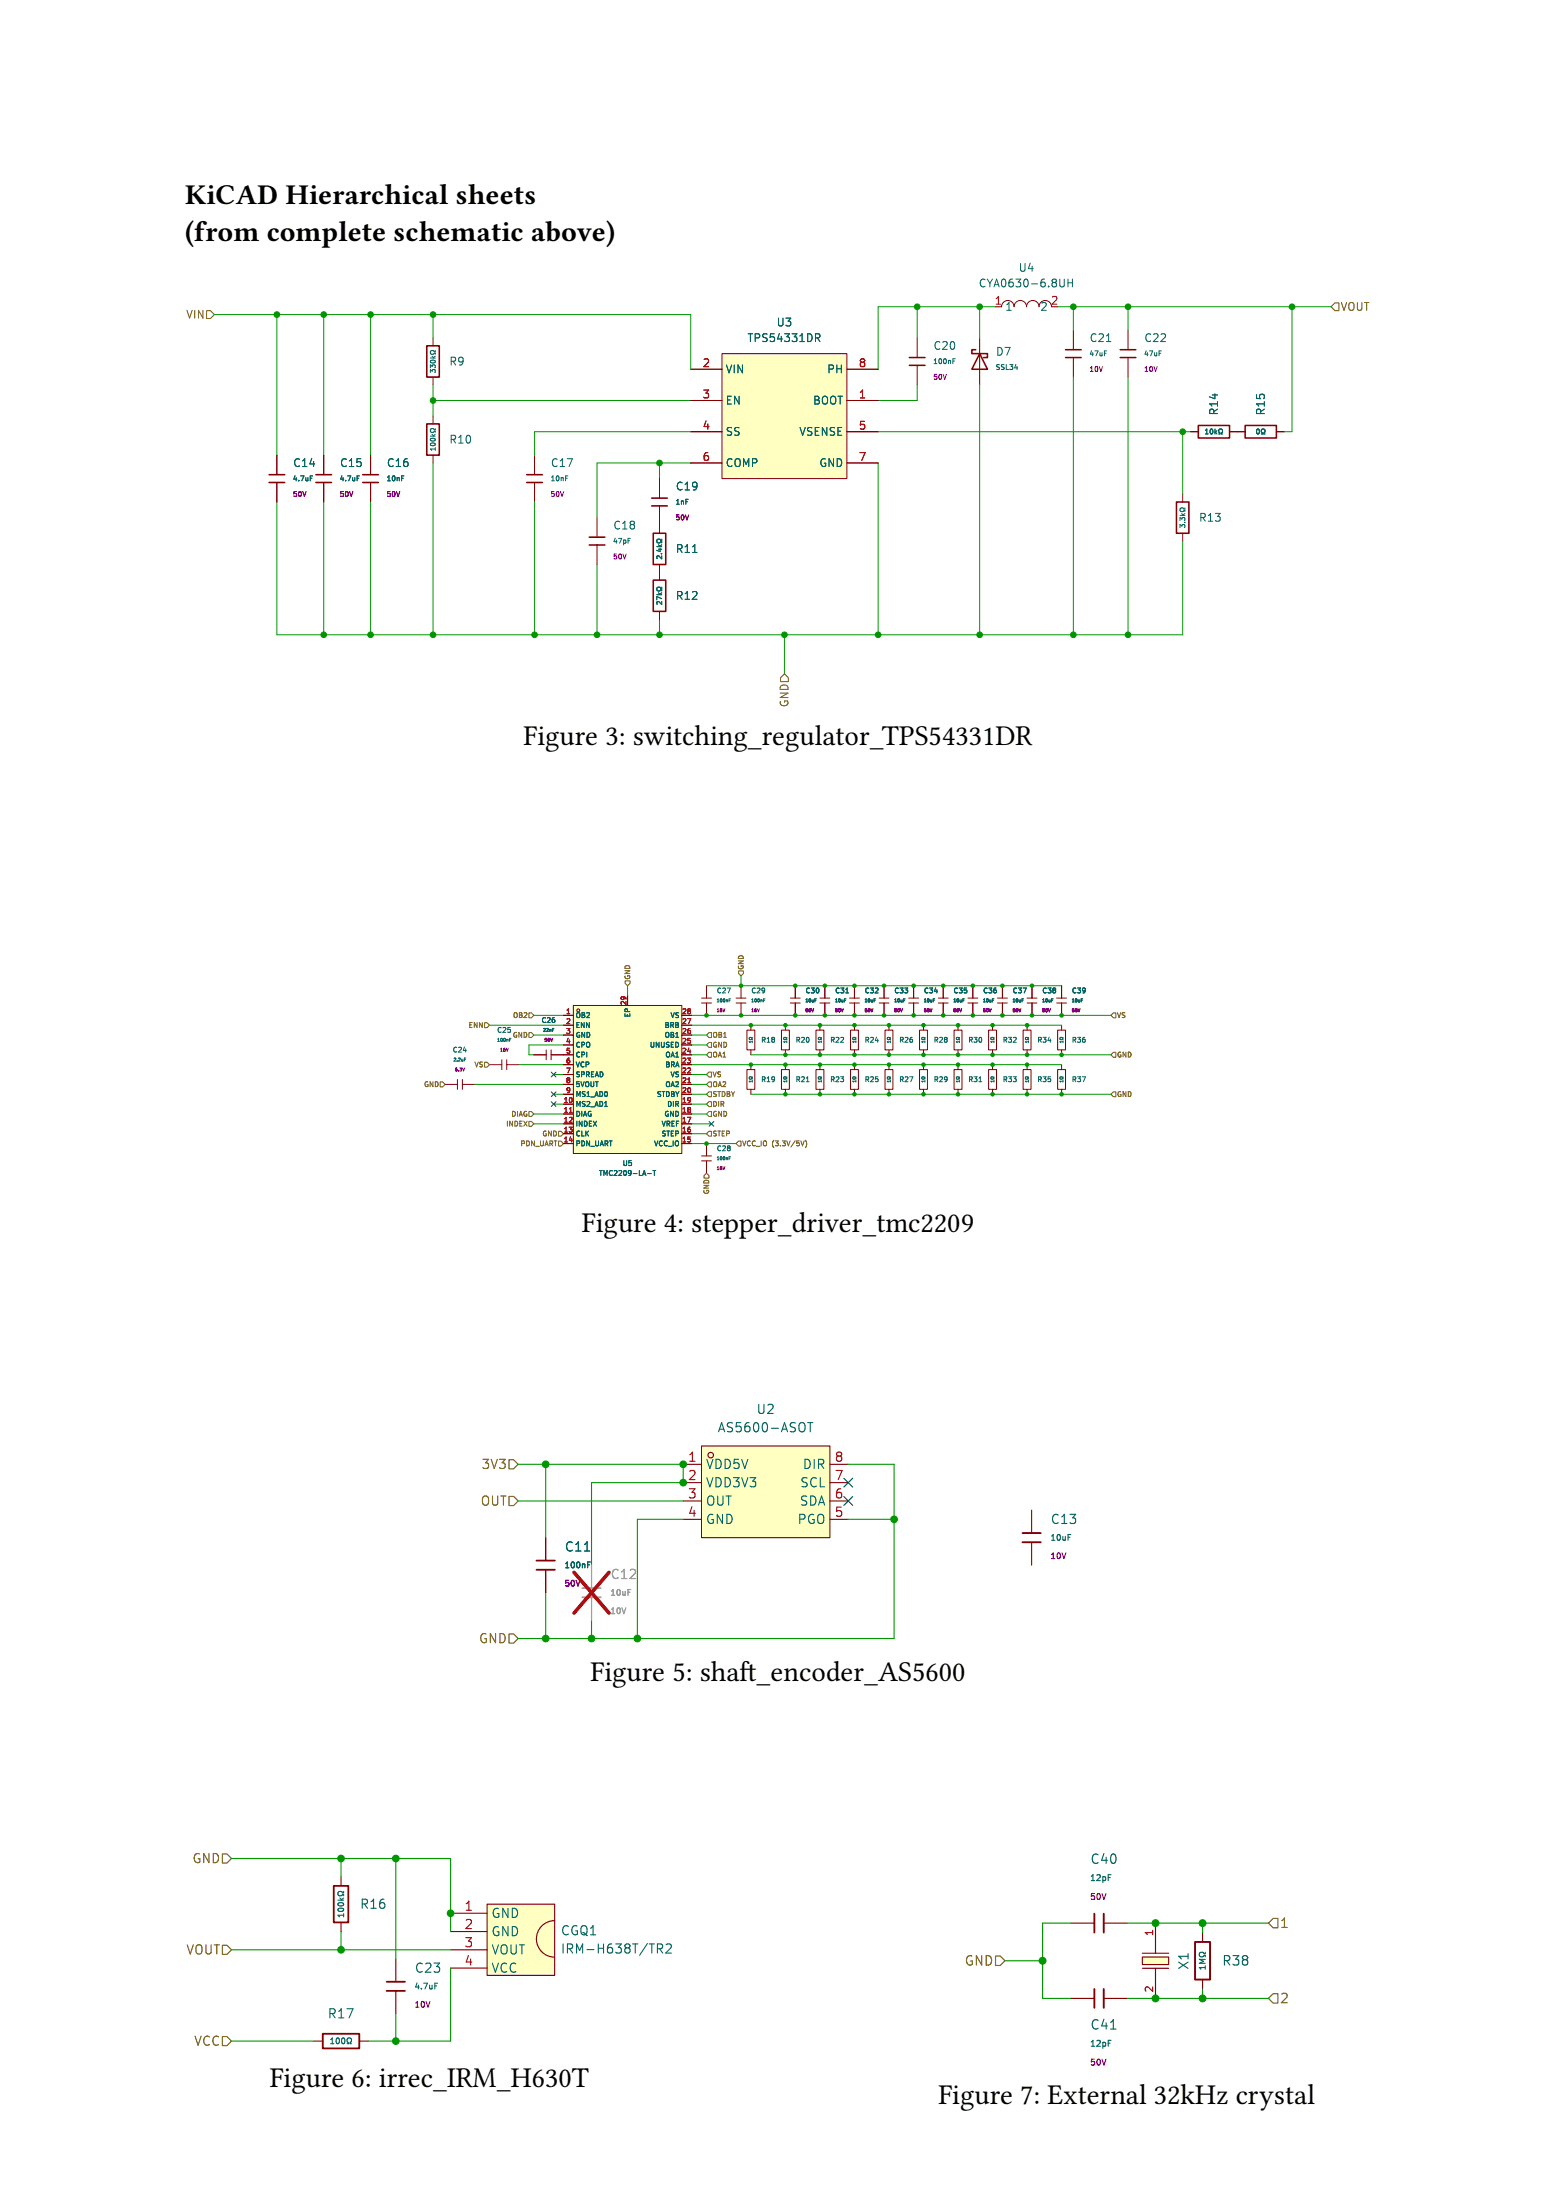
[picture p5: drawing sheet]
<svg xmlns="http://www.w3.org/2000/svg" width="210mm" height="297mm" viewBox="0 0 210 297" stroke-linecap="round" stroke-linejoin="round" font-family="sans-serif">
<path d="M168 57.4h4.3v1.7h-4.3zM36.3 64.1h2.1M36.3 65.1h2.1M42.6 64.1h2.1M42.6 65.1h2.1M49 64.1h2.1M49 65.1h2.1" fill="none" stroke="#840000" stroke-width=".21"/>
<path d="M141.9 41.4a.84 .84 0 0 0-.8-.9 .84 .84 0 0 0-.9 .9 .84 .84 0 0 0-.8-.9 .84 .84 0 0 0-.9 .9 .84 .84 0 0 0-.8-.9 .84 .84 0 0 0-.8 .9 .85 .85 0 0 0-.9-.9 .85 .85 0 0 0-.8 .9M167 58.3h1M172.3 58.3h1M37.4 61.4v2.7M37.4 65.1v2.6M43.7 61.4v2.7M43.7 65.1v2.6M50 61.4v2.7M50 65.1v2.6" fill="none" stroke="#840000" stroke-width=".13"/>
<path d="M97.4 47.7h16.9v16.9h-16.9z" fill="#ffffc2"/>
<g fill="none" stroke="#840000" stroke-width=".13">
<path d="M58.4 45.6v1.1M58.4 50.9v1M58.4 56.1v1.1M93.2 49.8h4.2M93.2 54h4.2M93.2 58.3h4.2M97.4 47.7h16.9v16.9h-16.9zM114.3 49.8h4.2M114.3 54h4.2M114.3 58.3h4.2M123.8 45.6v2.6M123.8 49.3v2.6"/>
<path d="M132.2 45.6v6.3M144.9 44.6v2.6M144.9 48.2v2.7M152.2 44.6v2.6M152.2 48.2v2.7M160.7 58.3h1M165.9 58.3h2.1M172.3 58.3h1M37.4 61.4v2.7M37.4 65.1v2.6M43.7 61.4v2.7M43.7 65.1v2.6"/>
<path d="M50 61.4v2.7M50 65.1v2.6M58.4 61.4v1.1M72.1 61.4v2.7M72.1 65.1v2.6M80.6 69.8v2.7M80.6 73.5v2.7M89 64.6v2.6M89 68.3v3.7M89 76.2v2.1M93.2 62.5h4.2M114.3 62.5h4.2"/>
<path d="M159.6 66.7v1M159.6 72v1M89 82.5v1.1M94.7 134.7h1.3M94.7 135.3h1.3M95.3 133v1.7M95.3 135.3v1.7M99.3 134.7h1.4M99.3 135.3h1.4M100 133v1.7M100 135.3v1.7M122.6 134.7h1.4"/>
<path d="M122.6 135.3h1.4M123.3 133v1.7M123.3 135.3v1.7M128.8 139h1v2.7h-1zM138.6 134.7h1.3M138.6 135.3h1.3M139.3 133v1.7M139.3 135.3v1.7M142.6 134.7h1.3M142.6 135.3h1.3M143.3 133v1.7M143.3 135.3v1.7"/>
<path d="M100.8 144.3h1.1v2.7h-1.1zM101.3 143.7v.6M101.3 147v.7M105.5 144.3h1v2.7h-1zM106 143.7v.6M106 147v.7M124.1 144.3h1.1v2.7h-1.1zM124.6 143.7v.6M124.6 147v.7M129.3 141.7v.6M133.4 144.3h1.1v2.7h-1.1zM134 147v.7"/>
</g>
<g fill="none" stroke="#840000" stroke-width=".21">
<path d="M57.6 57.2h1.7v4.2h-1.7zM57.6 46.7h1.7v4.2h-1.7zM122.7 48.2h2.1M122.7 49.3h2.1M131.7 47.2h-.5v.5h2.1v.5h-.6M132.2 47.7l1.1 2.1h-2.1zM143.8 47.2h2.1M143.8 48.2h2.1M151.2 47.2h2.1M151.2 48.2h2.1M161.7 57.4h4.2v1.7h-4.2zM71.1 64.1h2.1"/>
<path d="M71.1 65.1h2.1M79.5 72.5h2.1M79.5 73.5h2.1M88 67.2h2.1M88 68.3h2.1M88.2 78.3h1.6v4.2h-1.6zM88.2 72h1.6v4.2h-1.6zM158.8 67.7h1.7v4.3h-1.7z"/>
</g>
<path d="M27.9 41.9h.5l.5 .5-.5 .6h-.5zM180.2 40.9h.5v1h-.5l-.6-.5zM105.3 91.5l.6-.6 .5 .6v.5h-1.1z" fill="none" stroke="#725600" stroke-width=".13"/>
<g fill="none" stroke="#009600" stroke-width=".13">
<path d="M28.9 42.4h64.3v7.4M37.4 42.4v19M43.7 42.4v19M50 42.4v19M58.4 54h34.8M58.4 42.4v3.2M58.4 51.9v4.2M93.2 58.3h-21.1v3.1M118.5 58.3h42.2M123.8 41.4v4.2M123.8 51.9v2.1h-5.3M132.2 41.4v4.2"/>
<path d="M132.2 51.9v33.8M134.3 41.4h-15.8v8.4M142.8 41.4h36.8M144.9 41.4v3.2M144.9 50.9v34.8M152.2 41.4v3.2M152.2 50.9v34.8M159.6 58.3v8.4M174.4 41.4v16.9h-1.1M37.4 67.7v18h122.2v-12.7M43.7 67.7v18M50 67.7v18"/>
<path d="M58.4 62.5v23.2M72.1 67.7v18M80.6 76.2v9.5M89 62.5v2.1M93.2 62.5h-12.6v7.3M118.5 62.5v23.2M89 83.6v2.1M105.9 85.7v5.2"/>
</g>
<g fill="#009600" stroke="#009600" stroke-width=".13">
<circle cx="37.4" cy="42.4" r=".38"/>
<circle cx="50" cy="42.4" r=".38"/>
<circle cx="43.7" cy="42.4" r=".38"/>
<circle cx="58.4" cy="42.4" r=".38"/>
<circle cx="58.4" cy="54" r=".38"/>
<circle cx="50" cy="85.7" r=".38"/>
<circle cx="43.7" cy="85.7" r=".38"/>
<circle cx="89" cy="85.7" r=".38"/>
<circle cx="105.9" cy="85.7" r=".38"/>
<circle cx="144.9" cy="85.7" r=".38"/>
<circle cx="132.2" cy="85.7" r=".38"/>
<circle cx="132.2" cy="41.4" r=".38"/>
<circle cx="123.8" cy="41.4" r=".38"/>
<circle cx="118.5" cy="85.7" r=".38"/>
<circle cx="89" cy="62.5" r=".38"/>
<circle cx="152.2" cy="41.4" r=".38"/>
<circle cx="144.9" cy="41.4" r=".38"/>
<circle cx="159.6" cy="58.3" r=".38"/>
<circle cx="152.2" cy="85.7" r=".38"/>
<circle cx="174.4" cy="41.4" r=".38"/>
<circle cx="58.4" cy="85.7" r=".38"/>
<circle cx="72.1" cy="85.7" r=".38"/>
<circle cx="80.6" cy="85.7" r=".38"/>
</g>
<path d="M77.4 135.7h14.6v19.9h-14.6z" fill="#ffffc2"/>
<g fill="none" stroke="#840000" stroke-width=".13">
<path d="M76 137h1.4M76 138.3h1.4M76 139.7h1.4M77.4 135.7h14.6v19.9h-14.6zM100.8 139h1.1v2.7h-1.1zM101.3 138.3v.7M105.5 139h1v2.7h-1zM106 138.3v.7M106.7 134.7h1.3M106.7 135.3h1.3M107.3 133v1.7M107.3 135.3v1.7"/>
<path d="M110.1 139h1.1v2.7h-1.1zM110.7 138.3v.7M110.7 134.7h1.3M110.7 135.3h1.3M111.3 133v1.7M111.3 135.3v1.7M114.7 134.7h1.3M114.7 135.3h1.3M114.8 139h1.1v2.7h-1.1zM115.3 133v1.7M115.3 135.3v1.7M115.3 138.3v.7"/>
<path d="M118.6 134.7h1.4M118.6 135.3h1.4M119.3 133v1.7M119.3 135.3v1.7M119.4 139h1.1v2.7h-1.1zM120 138.3v.7M123.3 133v1.7M123.3 135.3v1.7M124.1 139h1.1v2.7h-1.1zM124.6 138.3v.7M126.6 134.7h1.4M126.6 135.3h1.4"/>
<path d="M127.3 133v1.7M127.3 135.3v1.7M131.3 133v1.7M131.3 135.3v1.7M133.4 139h1.1v2.7h-1.1zM134 138.3v.7M135.3 133v1.7M135.3 135.3v1.7M138.1 139h1v2.7h-1zM138.6 138.3v.7M139.3 133v1.7M139.3 135.3v1.7"/>
<path d="M142.7 139h1.1v2.7h-1.1zM143.3 133v1.7M143.3 135.3v1.7M143.3 138.3v.7M60.1 146.3h1.6M61.7 145.7v1.3M62.4 146.3h1.7M62.4 145.7v1.3M66.1 143.7h1.6M67.7 143v1.3M68.4 143.7h1.7M68.4 143v1.3"/>
<path d="M72.1 142.3h1.6M73.7 141.7v1.3M74.4 142.3h3M74.4 141.7v1.3M76 141h1.4M76 143.7h1.4M76 145h1.4M76 146.3h1.4M76 147.7h1.4M94.7 156h1.3M94.7 156.6h1.3M95.3 154.3v1.7"/>
<path d="M95.3 156.6v1.7M101.3 141.7v.6M106 141.7v.6M110.1 144.3h1.1v2.7h-1.1zM110.7 141.7v.6M110.7 143.7v.6M110.7 147v.7M114.8 144.3h1.1v2.7h-1.1zM115.3 141.7v.6M115.3 143.7v.6M115.3 147v.7M119.4 144.3h1.1v2.7h-1.1z"/>
<path d="M120 141.7v.6M120 143.7v.6M120 147v.7M124.6 141.7v.6M128.8 144.3h1v2.7h-1zM129.3 143.7v.6M129.3 147v.7M134 141.7v.6M138.1 144.3h1v2.7h-1zM138.6 141.7v.6M138.6 143.7v.6M138.6 147v.7"/>
<path d="M142.7 144.3h1.1v2.7h-1.1zM143.3 141.7v.6M143.3 143.7v.6M143.3 147v.7"/>
<circle cx="78" cy="136.3" r=".2"/>
</g>
<g fill="none" stroke="#725600" stroke-width=".13">
<path d="M65.4 138h.3l.4 .3-.4 .4h-.3zM71.4 136.7h.3l.4 .3-.4 .3h-.3zM71.4 139.3h.3l.4 .4-.4 .3h-.3zM84.4 132.4h.6v.3l-.3 .3-.3-.3zM95.7 139.3h.3v.7h-.3l-.4-.3zM99.7 131h.6v.4l-.3 .3-.3-.3zM150.3 136.7h.3v.6h-.3l-.4-.3zM59.4 146h.3l.4 .3-.4 .4h-.3zM65.4 143.3h.3l.4 .4-.4 .3h-.3zM71.4 150h.3l.4 .3-.4 .4h-.3zM71.4 151.3h.3l.4 .4-.4 .3h-.3zM75.4 152.7h.3l.3 .3-.3 .3h-.3z"/>
<path d="M75.4 154h.3l.3 .3-.3 .3h-.3zM95.3 153l.4-.3h.3v.6h-.3zM95.3 142.3l.4-.3h.3v.7h-.3zM95.3 158.3l.4 .3v.4h-.7v-.4zM95.7 147.3h.3v.7h-.3l-.4-.3zM95.7 150h.3v.7h-.3l-.4-.4zM95.7 148.7h.3v.6h-.3l-.4-.3zM95.7 146h.3v.7h-.3l-.4-.4zM95.7 144.7h.3v.6h-.3l-.4-.3zM95.7 140.7h.3v.6h-.3l-.4-.3zM99.3 154.3l.4-.3h.3v.6h-.3zM149.9 142.3l.4-.3h.3v.7h-.3z"/>
<path d="M150.3 147.3h.3v.7h-.3l-.4-.3z"/>
</g>
<g fill="none" stroke="#009600" stroke-width=".13">
<path d="M66.1 138.3h9.9M72.1 139.7h3.9M72.1 137h3.9M84.7 133v1.3M93.4 138.3h49.9M93.4 139.7h1.9M93.4 137h56.5M95.3 133h48M100 131.7v1.3M64.1 146.3h11.9M70.1 143.7h5.9M72.1 151.7h3.9"/>
<path d="M72.1 150.3h3.9M74.7 145h1.3M74.7 149h1.3M74.7 147.7h1.3M76 141h-4.6v1.3h.7M93.4 143.7h49.9M93.4 142.3h1.9M93.4 141h1.9M93.4 151.7h2.6M93.4 154.3h5.9M93.4 145h1.9M93.4 150.3h1.9"/>
<path d="M93.4 149h1.9M93.4 146.3h1.9M93.4 147.7h1.9M93.4 153h1.9M101.3 142.3h48.6M101.3 147.7h48.6"/>
</g>
<path d="M74.4 144.7l.6 .6M74.4 148.7l.6 .6M74.4 147.3l.6 .7M75 144.7l-.6 .6M75 148.7l-.6 .6M75 147.3l-.6 .7M95.7 151.3l.6 .7M96.3 151.3l-.6 .7" fill="none" stroke="#000084" stroke-width=".13"/>
<g fill="#009600" stroke="#009600" stroke-width=".13">
<circle cx="138.6" cy="147.7" r=".24"/>
<circle cx="138.6" cy="142.3" r=".24"/>
<circle cx="139.3" cy="137" r=".24"/>
<circle cx="138.6" cy="138.3" r=".24"/>
<circle cx="138.6" cy="143.7" r=".24"/>
<circle cx="135.3" cy="133" r=".24"/>
<circle cx="139.3" cy="133" r=".24"/>
<circle cx="143.3" cy="137" r=".24"/>
<circle cx="143.3" cy="142.3" r=".24"/>
<circle cx="143.3" cy="147.7" r=".24"/>
<circle cx="107.3" cy="133" r=".24"/>
<circle cx="107.3" cy="137" r=".24"/>
<circle cx="110.7" cy="142.3" r=".24"/>
<circle cx="110.7" cy="138.3" r=".24"/>
<circle cx="106" cy="138.3" r=".24"/>
<circle cx="101.3" cy="138.3" r=".24"/>
<circle cx="106" cy="143.7" r=".24"/>
<circle cx="106" cy="147.7" r=".24"/>
<circle cx="106" cy="142.3" r=".24"/>
<circle cx="101.3" cy="143.7" r=".24"/>
<circle cx="100" cy="137" r=".24"/>
<circle cx="100" cy="133" r=".24"/>
<circle cx="95.3" cy="154.3" r=".24"/>
<circle cx="134" cy="138.3" r=".24"/>
<circle cx="134" cy="142.3" r=".24"/>
<circle cx="129.3" cy="142.3" r=".24"/>
<circle cx="124.6" cy="138.3" r=".24"/>
<circle cx="124.6" cy="142.3" r=".24"/>
<circle cx="135.3" cy="137" r=".24"/>
<circle cx="131.3" cy="137" r=".24"/>
<circle cx="131.3" cy="133" r=".24"/>
<circle cx="129.3" cy="147.7" r=".24"/>
<circle cx="129.3" cy="143.7" r=".24"/>
<circle cx="134" cy="147.7" r=".24"/>
<circle cx="127.3" cy="137" r=".24"/>
<circle cx="124.6" cy="147.7" r=".24"/>
<circle cx="124.6" cy="143.7" r=".24"/>
<circle cx="127.3" cy="133" r=".24"/>
<circle cx="123.3" cy="133" r=".24"/>
<circle cx="123.3" cy="137" r=".24"/>
<circle cx="95.3" cy="137" r=".24"/>
<circle cx="111.3" cy="137" r=".24"/>
<circle cx="115.3" cy="138.3" r=".24"/>
<circle cx="115.3" cy="137" r=".24"/>
<circle cx="110.7" cy="143.7" r=".24"/>
<circle cx="115.3" cy="147.7" r=".24"/>
<circle cx="110.7" cy="147.7" r=".24"/>
<circle cx="115.3" cy="143.7" r=".24"/>
<circle cx="120" cy="142.3" r=".24"/>
<circle cx="120" cy="147.7" r=".24"/>
<circle cx="120" cy="143.7" r=".24"/>
<circle cx="115.3" cy="142.3" r=".24"/>
<circle cx="120" cy="138.3" r=".24"/>
<circle cx="119.3" cy="133" r=".24"/>
<circle cx="119.3" cy="137" r=".24"/>
<circle cx="115.3" cy="133" r=".24"/>
<circle cx="111.3" cy="133" r=".24"/>
</g>
<path d="M78.6 214.3h2.5M78.6 215.5h2.5" fill="none" stroke="#a0a0a0" stroke-width=".25"/>
<path d="M79.8 211.2v3.1M79.8 215.5v3.1" fill="none" stroke="#a0a0a0" stroke-width=".15"/>
<path d="M77.5 212.2l4.7 5.5M82.2 212.2l-4.7 5.5" fill="none" stroke="#dc090d" stroke-width=".45"/>
<path d="M94.7 195.1h17.3v12.4h-17.3z" fill="#ffffc2"/>
<g fill="none" stroke="#840000" stroke-width=".15">
<path d="M92.2 197.6h2.5M94.7 195.1h17.3v12.4h-17.3zM112 197.6h2.5M73.6 207.5v3.1M73.6 211.8v3.1M92.2 200.1h2.5M92.2 202.5h2.5M92.2 205h2.5M112 200.1h2.5M112 202.5h2.5M112 205h2.5M139.2 203.8v3.1"/>
<path d="M139.2 208.1v3.1M46 253.2v1.3M46 259.4v1.2M42.3 275.4h1.3M48.5 275.4h1.2M53.4 264.3v3.1M53.4 268.6v3.1"/>
<circle cx="95.9" cy="196.4" r=".37"/>
</g>
<path d="M72.4 210.6h2.5M72.4 211.8h2.5M138 206.9h2.5M138 208.1h2.5M45 254.5h2v4.9h-2zM43.6 274.4h4.9v2h-4.9zM52.2 267.4h2.5M52.2 268.6h2.5" fill="none" stroke="#840000" stroke-width=".25"/>
<path d="M68.7 197h.6l.6 .6-.6 .6h-.6zM68.7 201.9h.6l.6 .6-.6 .7h-.6zM68.7 220.5h.6l.6 .6-.6 .6h-.6z" fill="none" stroke="#725600" stroke-width=".15"/>
<path d="M69.9 197.6h22.3v2.5h-12.4v11.1M73.6 197.6v9.9M114.5 197.6h6.2v23.5h-50.8M69.9 202.5h22.3M73.6 214.9v6.2M79.8 218.6v2.5M92.2 205h-6.2v16.1M114.5 205h6.2" fill="none" stroke="#009600" stroke-width=".15"/>
<path d="M113.9 199.5l1.2 1.2M115.1 199.5l-1.2 1.2M113.9 201.9l1.2 1.2M115.1 201.9l-1.2 1.2" fill="none" stroke="#000084" stroke-width=".15"/>
<path d="M79.8 211.2v3.1M79.8 215.5v3.1" fill="none" stroke="#a0a0a0" stroke-width=".15"/>
<path d="M77.5 212.2l4.7 5.5M82.2 212.2l-4.7 5.5" fill="none" stroke="#dc090d" stroke-width=".45"/>
<g fill="#009600" stroke="#009600" stroke-width=".15">
<circle cx="73.6" cy="197.6" r=".45"/>
<circle cx="79.8" cy="221.1" r=".45"/>
<circle cx="73.6" cy="221.1" r=".45"/>
<circle cx="86" cy="221.1" r=".45"/>
<circle cx="92.2" cy="200.1" r=".45"/>
<circle cx="120.7" cy="205" r=".45"/>
<circle cx="92.2" cy="197.6" r=".45"/>
</g>
<path d="M65.7 256.9h9.2v9.7h-9.2z" fill="#ffffc2"/>
<path d="M60.8 258.2h4.9M65.7 256.9h9.2v9.7h-9.2zM74.9 259.2a2.46 2.46 0 0 0-2.5 2.4 2.46 2.46 0 0 0 2.5 2.5M144.5 259.5h3.2M149 259.5h3.1M60.8 260.6h4.9M60.8 263.1h4.9M60.8 265.6h4.9" fill="none" stroke="#840000" stroke-width=".15"/>
<path d="M30 250.2h.6l.6 .6-.6 .6h-.6zM30 262.5h.6l.6 .6-.6 .6h-.6zM30 274.8h.6l.6 .6-.6 .6h-.6z" fill="none" stroke="#725600" stroke-width=".15"/>
<path d="M31.2 250.8h29.6v9.8M46 250.8v2.4M53.4 250.8v13.5M31.2 263.1h29.6M31.2 275.4h11.1M46 260.6v2.5M53.4 271.7v3.7M60.8 265.6v9.8h-11.1" fill="none" stroke="#009600" stroke-width=".15"/>
<g fill="#009600" stroke="#009600" stroke-width=".15">
<circle cx="46" cy="263.1" r=".44"/>
<circle cx="46" cy="250.8" r=".44"/>
<circle cx="53.4" cy="275.4" r=".44"/>
<circle cx="53.4" cy="250.8" r=".44"/>
<circle cx="60.8" cy="258.2" r=".44"/>
</g>
<path d="M147.7 258.2v2.6M149 258.2v2.6" fill="none" stroke="#840000" stroke-width=".25"/>
<path d="M154.2 264.1h3.5v1h-3.5z" fill="#ffffc2"/>
<path d="M155.9 259.5v4.1M144.5 269.7h3.2M149 269.7h3.1M154.2 264.1h3.5v1h-3.5zM154.2 263.6h3.5M154.2 265.6h3.5M155.9 265.6v4.1M162.3 260.8v1.2M162.3 267.1v1.3" fill="none" stroke="#840000" stroke-width=".15"/>
<path d="M147.7 268.4v2.5M149 268.4v2.5M161.3 262h2v5.1h-2z" fill="none" stroke="#840000" stroke-width=".25"/>
<path d="M171.2 259.5l.6-.6h.7v1.2h-.7zM134.4 263.9h.6l.6 .7-.6 .6h-.6zM171.2 269.7l.6-.7h.7v1.3h-.7z" fill="none" stroke="#725600" stroke-width=".15"/>
<path d="M144.5 259.5h-3.8v10.2h3.8M152.1 259.5h19.1M162.3 259.5v1.3M135.6 264.6h5.1M152.1 269.7h19.1M162.3 268.4v1.3" fill="none" stroke="#009600" stroke-width=".15"/>
<g fill="#009600" stroke="#009600" stroke-width=".15">
<circle cx="155.9" cy="259.5" r=".46"/>
<circle cx="155.9" cy="269.7" r=".46"/>
<circle cx="162.3" cy="259.5" r=".46"/>
<circle cx="162.3" cy="269.7" r=".46"/>
<circle cx="140.7" cy="264.6" r=".46"/>
</g>
<g font-size="3.9">
<text x="25" y="27.5">KiCAD Hierarchical sheets</text>
<text x="25" y="32.5">(from complete schematic above)</text>
<text x="70.6" y="100.6">Figure 3: switching_regulator_TPS54331DR</text>
<text x="78.5" y="166.3">Figure 4: stepper_driver_tmc2209</text>
<text x="79.7" y="226.9">Figure 5: shaf</text>
<text x="99.8" y="226.9">t_encoder_AS5600</text>
<text x="36.4" y="281.6">Figure 6: irrec_IRM_H630T</text>
<text x="126.6" y="283.9">Figure 7: External 32kHz crystal</text>
</g>
<text font-size="2.2" fill="#840000" x="128.2" y="136.1">Title:</text>
<text font-size="1.7" fill="#009600" x="128.2" y="139">Si</text>
<g font-size="1.7" fill="#006464">
<text x="77.2" y="211.6">3</text>
<text x="147.1" y="251.5">C40</text>
<text x="160.4" y="265.9" transform="rotate(-90 160.4 265.9)">X1</text>
<text x="164.8" y="265.2">R38</text>
<text x="147.1" y="273.9">C41</text>
</g>
<g font-size="1.7" fill="#725600">
<text x="172.6" y="260.1">1</text>
<text x="130.1" y="265.2">GND</text>
<text x="172.6" y="270.3">2</text>
</g>
<g font-size="1.6" fill="#006464">
<text x="102" y="190.8">U2</text>
<text x="96.8" y="193.3">AS5600-ASOT</text>
<text x="95.2" y="198.2">VDD5V</text>
<text x="95.2" y="200.7">VDD3V3</text>
<text x="95.2" y="203.2">OUT</text>
<text x="107.8" y="203.2">SDA</text>
<text x="107.9" y="200.7">SCL</text>
<text x="108.2" y="198.2">DIR</text>
<text x="76.1" y="209.3">C11</text>
<text x="95.2" y="205.6">GND</text>
<text x="107.5" y="205.6">PGO</text>
<text x="141.7" y="205.6">C13</text>
<text x="48.5" y="257.6">R16</text>
<text x="66.2" y="258.8">GND</text>
<text x="66.2" y="261.3">GND</text>
<text x="66.2" y="263.7">VOUT</text>
<text x="75.6" y="261.1">CGQ1</text>
<text x="75.6" y="263.6">IRM-H638T/TR2</text>
<text x="55.9" y="266.2">C23</text>
<text x="66.2" y="266.2">VCC</text>
<text x="44.1" y="272.3">R17</text>
</g>
<g font-size="1.6" fill="#a90000">
<text x="92.8" y="197.3">1</text>
<text x="112.6" y="197.3">8</text>
<text x="92.8" y="199.8">2</text>
<text x="92.8" y="202.3">3</text>
<text x="112.6" y="199.8">7</text>
<text x="112.6" y="202.3">6</text>
<text x="92.8" y="204.8">4</text>
<text x="112.6" y="204.8">5</text>
<text x="62.6" y="257.9">1</text>
<text x="62.6" y="260.4">2</text>
<text x="62.6" y="262.9">3</text>
<text x="62.6" y="265.3">4</text>
</g>
<g font-size="1.6" fill="#725600">
<text x="64.8" y="203.2">OUT</text>
<text x="64.9" y="198.2">3V3</text>
<text x="64.5" y="221.7">GND</text>
<text x="25.9" y="251.4">GND</text>
<text x="25.1" y="263.7">VOUT</text>
<text x="26.1" y="276">VCC</text>
</g>
<text font-size="1.6" fill="#989898" x="82.3" y="213.1">C12</text>
<g font-size="1.4" fill="#006464">
<text x="132" y="38.8">CYA0630-6.8UH</text>
<text x="135.6" y="41.9">1</text>
<text x="137.4" y="36.7">U4</text>
<text x="140.3" y="41.9">2</text>
<text x="100.8" y="46.1">TPS54331DR</text>
<text x="104.7" y="44">U3</text>
<text x="125.9" y="47.2">C20</text>
<text x="134.3" y="48">D7</text>
<text x="147" y="46.1">C21</text>
<text x="154.4" y="46.1">C22</text>
<text x="60.6" y="49.3">R9</text>
<text x="97.9" y="50.4">VIN</text>
<text x="111.6" y="50.4">PH</text>
<text x="60.6" y="59.8">R10</text>
<text x="97.9" y="54.6">EN</text>
<text x="97.9" y="58.8">SS</text>
<text x="107.8" y="58.8">VSENSE</text>
<text x="109.6" y="54.6">BOOT</text>
<text x="164.4" y="56.1" transform="rotate(-90 164.4 56.1)">R14</text>
<text x="170.7" y="56.1" transform="rotate(-90 170.7 56.1)">R15</text>
<text x="39.5" y="63">C14</text>
<text x="45.8" y="63">C15</text>
<text x="52.1" y="63">C16</text>
<text x="74.3" y="63">C17</text>
<text x="97.9" y="63">COMP</text>
<text x="110.5" y="63">GND</text>
<text x="82.7" y="71.4">C18</text>
<text x="91.1" y="66.2">C19</text>
<text x="161.7" y="70.4">R13</text>
<text x="91.1" y="74.6">R11</text>
<text x="91.1" y="80.9">R12</text>
</g>
<g font-size="1.4" fill="#a90000">
<text x="134.2" y="41.2">1</text>
<text x="141.7" y="41.2">2</text>
<text x="94.7" y="49.6">2</text>
<text x="94.7" y="53.8">3</text>
<text x="115.8" y="49.6">8</text>
<text x="115.8" y="53.8">1</text>
<text x="94.7" y="58">4</text>
<text x="115.8" y="58">5</text>
<text x="94.7" y="62.3">6</text>
<text x="115.8" y="62.3">7</text>
</g>
<g font-size="1.4" fill="#725600">
<text x="180.9" y="41.9">VOUT</text>
<text x="25" y="43">VIN</text>
<text x="106.4" y="95.5" transform="rotate(-90 106.4 95.5)">GND</text>
</g>
<text font-size="1.4" fill="#009600" x="134" y="143.8">4</text>
<g font-size="1.3" fill="#a90000">
<text x="155.7" y="261.4" transform="rotate(-90 155.7 261.4)">1</text>
<text x="155.7" y="269" transform="rotate(-90 155.7 269)">2</text>
</g>
<g font-size="1.1" fill="#006464">
<text x="147" y="253.8">12pF</text>
<text x="162.7" y="266" transform="rotate(-90 162.7 266)">1MΩ</text>
<text x="147" y="276.2">12pF</text>
</g>
<g font-size="1.1" fill="#840084">
<text x="147" y="256.3">50V</text>
<text x="147" y="278.7">50V</text>
</g>
<g font-size="1" fill="#006464">
<text x="141.6" y="207.9">10uF</text>
<text x="76" y="211.6">100nF</text>
<text x="46.4" y="259" transform="rotate(-90 46.4 259)">100kΩ</text>
<text x="55.8" y="268.4">4.7uF</text>
<text x="44.3" y="275.8">100Ω</text>
</g>
<g font-size="1" fill="#840084">
<text x="76" y="214.1">50V</text>
<text x="141.6" y="210.4">10V</text>
<text x="55.8" y="270.9">10V</text>
</g>
<text font-size="1" fill="#989898" x="82.2" y="215.3">10uF</text>
<text font-size="1" fill="#a0a0a0" x="82.2" y="217.8">10V</text>
<g font-size=".9" fill="#006464">
<text x="58.8" y="50.5" transform="rotate(-90 58.8 50.5)">330kΩ</text>
<text x="125.8" y="49.1">100nF</text>
<text x="134.3" y="49.9">SSL34</text>
<text x="146.9" y="48">47uF</text>
<text x="154.3" y="48">47uF</text>
<text x="162.4" y="58.6">10kΩ</text>
<text x="169.3" y="58.6">0Ω</text>
<text x="39.4" y="64.9">4.7uF</text>
<text x="45.7" y="64.9">4.7uF</text>
<text x="52.1" y="64.9">10nF</text>
<text x="58.8" y="61" transform="rotate(-90 58.8 61)">100kΩ</text>
<text x="74.2" y="64.9">10nF</text>
<text x="91" y="68.1">1nF</text>
<text x="159.9" y="71.4" transform="rotate(-90 159.9 71.4)">3.3kΩ</text>
<text x="82.6" y="73.3">47pF</text>
<text x="89.3" y="75.6" transform="rotate(-90 89.3 75.6)">2.4kΩ</text>
<text x="89.3" y="81.8" transform="rotate(-90 89.3 81.8)">27kΩ</text>
<text x="77.6" y="137.3">OB2</text>
<text x="85" y="137.3" transform="rotate(-90 85 137.3)">EP</text>
<text x="90.4" y="137.3">VS</text>
<text x="96.7" y="134">C27</text>
<text x="101.3" y="134">C29</text>
<text x="108.7" y="134">C30</text>
<text x="112.7" y="134">C31</text>
<text x="116.7" y="134">C32</text>
<text x="120.6" y="134">C33</text>
<text x="124.6" y="134">C34</text>
<text x="128.6" y="134">C35</text>
<text x="132.6" y="134">C36</text>
<text x="136.6" y="134">C37</text>
<text x="140.6" y="134">C38</text>
<text x="144.6" y="134">C39</text>
<text x="61" y="142">C24</text>
<text x="67" y="139.3">C25</text>
<text x="73" y="138">C26</text>
<text x="77.6" y="138.7">ENN</text>
<text x="77.6" y="140">GND</text>
<text x="77.6" y="141.3">CPO</text>
<text x="77.6" y="142.7">CPI</text>
<text x="77.6" y="144">VCP</text>
<text x="87.7" y="141.3">UNUSED</text>
<text x="89.7" y="138.7">BRB</text>
<text x="89.7" y="140">OB1</text>
<text x="89.7" y="142.7">OA1</text>
<text x="89.7" y="144">BRA</text>
<text x="102.7" y="140.7">R18</text>
<text x="107.3" y="140.7">R20</text>
<text x="112" y="140.7">R22</text>
<text x="116.7" y="140.7">R24</text>
<text x="121.3" y="140.7">R26</text>
<text x="126" y="140.7">R28</text>
<text x="130.6" y="140.7">R30</text>
<text x="135.3" y="140.7">R32</text>
<text x="140" y="140.7">R34</text>
<text x="144.6" y="140.7">R36</text>
<text x="77.6" y="145.3">SPREAD</text>
<text x="77.6" y="146.7">5VOUT</text>
<text x="77.6" y="148">MS1_AD0</text>
<text x="77.6" y="149.3">MS2_AD1</text>
<text x="88.6" y="148">STDBY</text>
<text x="89.7" y="146.7">OA2</text>
<text x="90" y="149.3">DIR</text>
<text x="90.4" y="145.3">VS</text>
<text x="102.7" y="146">R19</text>
<text x="107.3" y="146">R21</text>
<text x="112" y="146">R23</text>
<text x="116.7" y="146">R25</text>
<text x="121.3" y="146">R27</text>
<text x="126" y="146">R29</text>
<text x="130.6" y="146">R31</text>
<text x="135.3" y="146">R33</text>
<text x="140" y="146">R35</text>
<text x="144.6" y="146">R37</text>
<text x="77.6" y="150.7">DIAG</text>
<text x="77.6" y="152">INDEX</text>
<text x="77.6" y="153.3">CLK</text>
<text x="77.6" y="154.6">PDN_UART</text>
<text x="88.2" y="154.6">VCC_IO</text>
<text x="89.2" y="152">VREF</text>
<text x="89.2" y="153.3">STEP</text>
<text x="89.6" y="150.7">GND</text>
<text x="96.7" y="155.3">C28</text>
<text x="80.8" y="158.6">TMC2209-LA-T</text>
<text x="84" y="157.3">U5</text>
</g>
<g font-size=".9" fill="#840084">
<text x="125.8" y="51.2">50V</text>
<text x="146.9" y="50.2">10V</text>
<text x="154.3" y="50.2">10V</text>
<text x="39.4" y="67">50V</text>
<text x="45.7" y="67">50V</text>
<text x="52.1" y="67">50V</text>
<text x="74.2" y="67">50V</text>
<text x="91" y="70.2">50V</text>
<text x="82.6" y="75.5">50V</text>
</g>
<g font-size=".9" fill="#725600">
<text x="100.3" y="130.9" transform="rotate(-90 100.3 130.9)">GND</text>
<text x="69.2" y="137.3">OB2</text>
<text x="85" y="132.3" transform="rotate(-90 85 132.3)">GND</text>
<text x="150.7" y="137.3">VS</text>
<text x="63.2" y="138.7">ENN</text>
<text x="64" y="144">VS</text>
<text x="69.2" y="140">GND</text>
<text x="96.1" y="142.7">OA1</text>
<text x="96.1" y="140">OB1</text>
<text x="96.1" y="141.3">GND</text>
<text x="150.7" y="142.7">GND</text>
<text x="57.2" y="146.7">GND</text>
<text x="96.1" y="148">STDBY</text>
<text x="96.1" y="149.3">DIR</text>
<text x="96.1" y="146.7">OA2</text>
<text x="96.1" y="145.3">VS</text>
<text x="150.7" y="148">GND</text>
<text x="68.3" y="152">INDEX</text>
<text x="69" y="150.7">DIAG</text>
<text x="70.2" y="154.6">PDN_UART</text>
<text x="73.1" y="153.3">GND</text>
<text x="96.1" y="150.7">GND</text>
<text x="96.1" y="153.3">STEP</text>
<text x="100.1" y="154.6">VCC_IO (3.3V/5V)</text>
<text x="95.7" y="161.2" transform="rotate(-90 95.7 161.2)">GND</text>
</g>
<g font-size=".9" fill="#a90000">
<text x="76.3" y="136.9">1</text>
<text x="84.6" y="135.7" transform="rotate(-90 84.6 135.7)">29</text>
<text x="92" y="136.9">28</text>
<text x="76.3" y="138.2">2</text>
<text x="76.3" y="139.5">3</text>
<text x="76.3" y="140.9">4</text>
<text x="76.3" y="142.2">5</text>
<text x="76.3" y="143.5">6</text>
<text x="92" y="138.2">27</text>
<text x="92" y="139.5">26</text>
<text x="92" y="140.9">25</text>
<text x="92" y="142.2">24</text>
<text x="92" y="143.5">23</text>
<text x="76" y="148.9">10</text>
<text x="76.3" y="144.9">7</text>
<text x="76.3" y="146.2">8</text>
<text x="76.3" y="147.5">9</text>
<text x="92" y="144.9">22</text>
<text x="92" y="146.2">21</text>
<text x="92" y="147.5">20</text>
<text x="92" y="148.9">19</text>
<text x="76" y="150.2">11</text>
<text x="76" y="151.5">12</text>
<text x="76" y="152.9">13</text>
<text x="76" y="154.2">14</text>
<text x="92" y="150.2">18</text>
<text x="92" y="151.5">17</text>
<text x="92" y="152.9">16</text>
<text x="92" y="154.2">15</text>
</g>
<g font-size=".6" fill="#840084">
<text x="96.6" y="136.6">16V</text>
<text x="101.3" y="136.6">16V</text>
<text x="108.6" y="136.6">50V</text>
<text x="112.6" y="136.6">50V</text>
<text x="116.6" y="136.6">50V</text>
<text x="120.6" y="136.6">50V</text>
<text x="124.6" y="136.6">50V</text>
<text x="128.6" y="136.6">50V</text>
<text x="132.6" y="136.6">50V</text>
<text x="136.6" y="136.6">50V</text>
<text x="140.6" y="136.6">50V</text>
<text x="144.6" y="136.6">50V</text>
<text x="67.4" y="141.9">16V</text>
<text x="73.4" y="140.5">50V</text>
<text x="61.3" y="144.5">6.3V</text>
<text x="96.6" y="157.9">16V</text>
</g>
<g font-size=".6" fill="#006464">
<text x="96.6" y="135.2">100nF</text>
<text x="101.3" y="135.2">100nF</text>
<text x="108.6" y="135.2">10uF</text>
<text x="112.6" y="135.2">10uF</text>
<text x="116.6" y="135.2">10uF</text>
<text x="120.6" y="135.2">10uF</text>
<text x="124.6" y="135.2">10uF</text>
<text x="128.6" y="135.2">10uF</text>
<text x="132.6" y="135.2">10uF</text>
<text x="136.6" y="135.2">10uF</text>
<text x="140.6" y="135.2">10uF</text>
<text x="144.6" y="135.2">10uF</text>
<text x="61.1" y="143.2">2.2uF</text>
<text x="67" y="140.5">100nF</text>
<text x="73.2" y="139.2">22nF</text>
<text x="101.5" y="140.9" transform="rotate(-90 101.5 140.9)">1Ω</text>
<text x="106.2" y="140.9" transform="rotate(-90 106.2 140.9)">1Ω</text>
<text x="110.9" y="140.9" transform="rotate(-90 110.9 140.9)">1Ω</text>
<text x="115.5" y="140.9" transform="rotate(-90 115.5 140.9)">1Ω</text>
<text x="120.2" y="140.9" transform="rotate(-90 120.2 140.9)">1Ω</text>
<text x="124.8" y="140.9" transform="rotate(-90 124.8 140.9)">1Ω</text>
<text x="129.5" y="140.9" transform="rotate(-90 129.5 140.9)">1Ω</text>
<text x="134.2" y="140.9" transform="rotate(-90 134.2 140.9)">1Ω</text>
<text x="138.8" y="140.9" transform="rotate(-90 138.8 140.9)">1Ω</text>
<text x="143.5" y="140.9" transform="rotate(-90 143.5 140.9)">1Ω</text>
<text x="101.5" y="146.2" transform="rotate(-90 101.5 146.2)">1Ω</text>
<text x="106.2" y="146.2" transform="rotate(-90 106.2 146.2)">1Ω</text>
<text x="110.9" y="146.2" transform="rotate(-90 110.9 146.2)">1Ω</text>
<text x="115.5" y="146.2" transform="rotate(-90 115.5 146.2)">1Ω</text>
<text x="120.2" y="146.2" transform="rotate(-90 120.2 146.2)">1Ω</text>
<text x="124.8" y="146.2" transform="rotate(-90 124.8 146.2)">1Ω</text>
<text x="129.5" y="146.2" transform="rotate(-90 129.5 146.2)">1Ω</text>
<text x="134.2" y="146.2" transform="rotate(-90 134.2 146.2)">1Ω</text>
<text x="138.8" y="146.2" transform="rotate(-90 138.8 146.2)">1Ω</text>
<text x="143.5" y="146.2" transform="rotate(-90 143.5 146.2)">1Ω</text>
<text x="96.6" y="156.5">100nF</text>
</g>
</svg>
